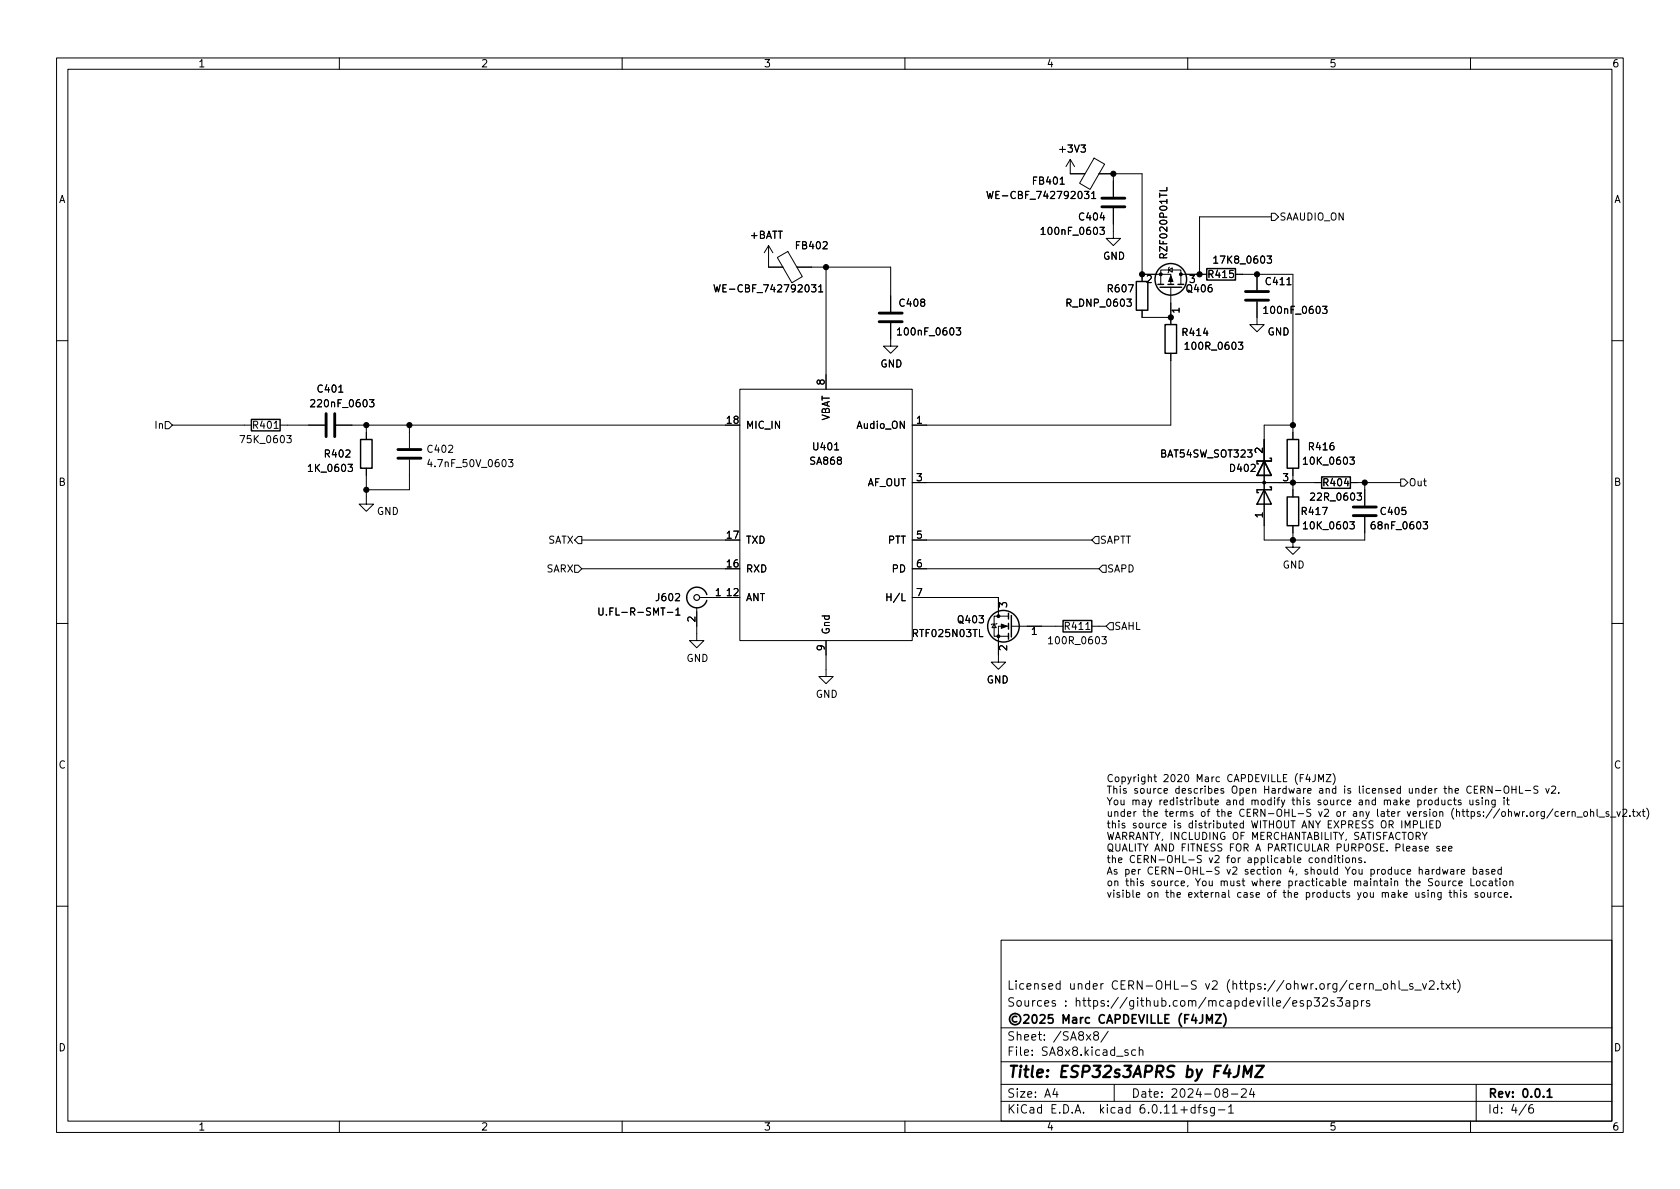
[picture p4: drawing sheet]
<svg xmlns="http://www.w3.org/2000/svg" width="297mm" height="210mm" viewBox="0 0 297 210" stroke-linecap="round" stroke-linejoin="round" font-family="sans-serif">
<g fill="none" stroke="#000" stroke-width=".18">
<path d="M10 10.2h277v190.1h-277zM12 12.2h273v186.1h-273zM60 10.2v2M110 10.2v2M160 10.2v2M210 10.2v2M260 10.2v2M187.4 32.6h.8M189.2 28.2v2.5h2.6M189.2 28.2l-.7 1.3M189.2 28.2l.8 1.3M191.1 25.6h.8l-.4 .5 .3 .1v.6l-.1 .1-.6-.1"/>
<path d="M191.7 33.8h.8l-.4 .5 .4 .1v.6l-.2 .1-.6-.1M193 34.2l.4-.4v1.3M193 35.1h.7M193.4 28l1.9 1-2.6 4.5-1.8-1.1zM194.3 30.7h7.6v19.1M194.8 37.6l-.3 .9h.8M196.8 36.8v5.4h1.3l-1.3 1.2-1.2-1.2h1.2M196.8 30.7v4.1M206.3 33.1v.6h-1.3M224.8 37.7h.6l.7 .6-.7 .7h-.6zM224.8 38.3h-12.7v10.2M135.9 43.4v3.8h2.5"/>
<path d="M135.9 43.4l.8 1.3M135.9 43.4l-.8 1.3M137.4 45.5l1.9-1 2.6 4.4-1.9 1.1zM140.9 47.2h16.6v7.9M143.5 50.4h.8l-.5 .4 .4 .2v.5l-.2 .1-.5-.1M144.7 50.7l.4-.3v1.2M144.7 51.6h.8M145.5 42.9l.5-.2 .3 .4-.8 .9h.8M146 47.2v21.6M157.5 57.1v4.1h1.2l-1.2 1.3-1.3-1.3h1.3M169.1 58h.8l-.5 .5 .4 .1v.5l-.2 .1-.5-.1M194.5 40.2h.8l-.5 .5 .4 .1v.5l-.2 .2-.5-.2"/>
<path d="M199.2 52.9h.8l-.4 .5 .4 .1v.5l-.2 .2-.6-.2M199.5 50.4h.9l-.6 1.2M201.9 48.5h5.1v1.8M201.9 54.9v1.2h5.1M202.8 48.8l.5-.1 .3 .4-.8 .9h.8M205.2 50.3v-2.6h3.6v2.6M206.6 47.7l.7-.3v.7zM206.8 47.2l-.2 .2v.7l-.1 .2M207 50.8v6.6M208.5 54.9h-1.3l.4 .3M208.8 48.5h4.6M210.4 48.7h.8l-.4 .5 .3 .1v.6l-.2 .1-.5-.1"/>
<path d="M213.1 58l-.3 .9h.8M218.4 48.5h10.2v29.2M222.2 53.3v4.1h1.3l-1.3 1.3-1.2-1.3h1.2M222.2 48.5v2.8M224 45.3h.8l-.4 .5 .4 .1v.5l-.2 .1-.6-.1M227.5 50.4h.8M233.8 54.2h.8l-.4 .4 .4 .2v.5l-.2 .1-.6-.1M10 60.2h2M29.2 74.5h.6l.7 .7-.7 .6h-.6zM30.5 75.2h13.9M48.5 75.8h.7M49.5 75.2h7.9"/>
<path d="M50.7 77h.8l-.4 .5 .3 .1v.6l-.1 .1-.6-.1M59.4 75.2h71.4M59.9 69.4h.7M64.8 75.2v2.5M65.3 70.7h.8l-.4 .5 .4 .1v.5l-.2 .1-.6-.1M72.4 75.2v4M130.8 68.8h30.5v44.5h-30.5zM147.6 79.6h.7M207 62.5v12.7h-45.7M219 60.5h.7l-.4 .5 .4 .1v.6l-.2 .1-.5-.1M228.6 75.2h-5.1v20.3h17.8v-4.1M285 60.2h2"/>
<path d="M61.5 82.1h.8l-.4 .5 .4 .1v.6l-.2 .1-.6-.1M64.8 82.8v6.3h1.2l-1.2 1.3-1.3-1.3h1.3M72.4 81.3v5.3h-7.6M88.9 81.4l.2-.1a.68 .68 0 0 1 .4 .6 .68 .68 0 0 1-.4 .6l-.2-.1-.1-.3zM89.9 81.3h.8l-.4 .4 .3 .2v.5l-.2 .1-.5-.1M101.6 99.9h.6l.7 .7-.7 .6h-.6zM102.2 94.9h.7v1.2h-.7l-.6-.6zM102.9 95.5h27.9M161.3 85.3h72.4M161.3 95.5h31.7M193.7 94.9h.6v1.2h-.6l-.7-.6zM194.9 99.9h.7v1.3h-.7l-.6-.6z"/>
<path d="M228.6 93v3.8h1.3l-1.3 1.2-1.3-1.2h1.3M228.6 82.8v5.1M233.8 89.7h.9l-.6 1.3M238 84.6l-.3 .9h.8M238.7 80.8h.8l-.5 .5 .4 .1v.6l-.2 .1-.5-.1M238.7 92.3h.8l-.5 .4 .4 .2v.5l-.2 .1-.5-.1M238.8 85.3h8.8M239.9 87.2h.8l-.4 .5 .4 .1v.5l-.2 .2-.6-.2M241.3 85.3v4.1M247.6 84.7h.7l.6 .6-.6 .7h-.7zM251.6 92.3h.8l-.4 .4 .3 .2v.5l-.1 .1-.6-.1M10 110.2h2"/>
<path d="M102.9 100.6h27.9M116.8 107.5h.8M118 108.3h1M119.4 105.1l.5-.1 .3 .3-.8 .9h.8M119.5 107.9l.4-.4v1.3M119.5 108.8h.7M123.2 107.4v5.9h1.3l-1.3 1.2-1.3-1.2h1.3M123.7 105.7h7.1M146 113.3v6.3h1.3l-1.3 1.3-1.2-1.3h1.2M159.5 105v1.2h.6M161.3 105.7h15.2v3.3M161.3 100.6h33"/>
<path d="M173.2 111.3v1.3h.6M175.8 110.4l.3 .6h-.7zM176.3 110.2l-.2 .2h-.7l-.1 .1M176.7 107.4v-.8l.5 .4 .1-.4h.6l.1 .2-.1 .6M178 114.2v.8l-.9-.8-.4 .2 .1 .5M178.3 110.7h-1.8v6.4h-1.2l1.2 1.3 1.3-1.3h-1.3M178.3 109h-2.5v3.5h2.5M178.8 110.7h9.2M182.5 111.3l.4-.4v1.3M192 111.3h.7M193 110.7h2.6M194.8 112.6h.8l-.4 .5 .3 .1v.5l-.1 .2-.6-.2"/>
<path d="M196.2 110.1h.6v1.3h-.6l-.6-.7zM285 110.2h2M204 137.4h.5M204.2 137v1l.3 .2M205.8 139.9l.6-.2v-.2l-.4-.1-.2 .2 .1 .6h.5M209.6 137h.1a.68 .68 0 0 1 .5 .6 .68 .68 0 0 1-.5 .6 .84 .84 0 0 1-.1-1.2zM216.3 139.5l-.3-.1-.1 .2v.2l.4 .1v.3h-.4M237.7 139v.1M237.7 139.4v.9M238.8 139.5l-.3-.1-.2 .2 .1 .2 .4 .1v.3h-.5M240.3 139v1.1l.2 .2M249.2 139.4v.8l.3 .1 .2-.1"/>
<path d="M255.3 139.4h.5M255.5 139v1.1l.3 .2M260.1 139.1a.6 .6 0 0 0-.8 .5 .6 .6 0 0 0 .6 .7l.2-.1M273.3 139.4l.3 .9 .3-.9M198.9 145.6h-.3l-.2 .1v.2l.5 .1v.3h-.5M200.9 143.5l-.4 .3M200.9 158.3l.6-.2v-.2l-.4-.1-.2 .2 .1 .6h.5M205.6 146l.6-.1-.1-.3h-.3l-.2 .1v.6h.5M210 156.6l-.1 .2M212.4 151.3h-.5l-.2 .1v.4l.6 .2 .1 .3-.2 .2h-.5M214 141.5h.5M214.2 141v1.1l.3 .2"/>
<path d="M214.8 141.9l.6-.1v-.3h-.4l-.2 .2 .1 .6h.5M215.6 153.4l-.5-.1-.3 .3 .1 .3 .6 .2v.4l-.2 .1-.5-.1M217.2 157.4v1.1l.2 .2M219.8 145.6h-.3l-.3 .2 .2 .5h.4M219.8 145.1v1.3M226.9 157.8h.4M227.9 155.8h.4l.2 .2-.1 .6h-.5M227.9 155.8v1.3M229.4 152.1l.6-.1-.1-.2-.3-.1-.2 .2 .1 .6h.4M231 157.9l.3-.1 .3 .3-.1 .5h-.5M231 157.8v1.3M231.2 153.8l-.3-.1-.2 .2 .1 .2 .4 .1v.3h-.5"/>
<path d="M231.8 143.2l-.5-.1-.3 .2 .2 .3 .5 .3v.3l-.2 .2-.5-.1M233.2 143.5l.3 .9 .3-.9M233.5 141.5h-.3l-.2 .2 .1 .1 .4 .2v.3h-.5M234.2 143.2l.5-.1 .2 .4-.8 .9h.8M236.5 143.6l.3-.1 .2 .3v.3l-.2 .3-.3-.1-.1-.2zM237.4 156.2l.6-.1-.1-.3h-.3l-.2 .2v.6h.5M237.9 153.3l.4 .7 .4-.7M239.3 143.6h.5l.1 .8M239.5 155.9l.2-.1h.3v.8M239.5 155.8v.8M239.9 143.8l-.5 .1-.1 .2 .1 .3 .5-.1M240 157.8l.3 .9"/>
<path d="M240.3 141.5h.5l.1 .8M240.7 157.8l-.5 1.2-.2 .1M240.9 141.8h-.4l-.2 .2 .2 .3h.4M241.3 152.4v.1M242.4 153.8l.4-.1 .2 .3-.1 .5h-.5M242.4 153.7v1.3M243.6 143.1v1.1l.1 .2M244.4 158l.2-.2 .3 .1v.8M244.4 157.8v.9M244.8 141.6l.1-.1h.3l.1 .8M244.8 141.5v.8M246.8 149.9l.6-.1 .1-.1v-.4l-.7-.1v1.3"/>
<path d="M248.5 155.8h.5M248.7 155.4v1.1l.3 .1M248.8 143.5l.3 .9 .3-.9M250.3 157.8l.1 .8 .3 .1 .2-.1M250.7 141.5h.4l.2 .2-.1 .6h-.5M250.7 141.5v1.2M250.9 157.8v.9M250.9 153.9l.2-.2 .3 .1 .1 .8M250.9 153.3v1.3M253.3 155.4h-.5l-.2 .1v.3l.6 .3 .1 .3-.3 .2h-.4M254.5 149.7h-.3l-.2 .1 .1 .2 .4 .1v.3h-.5M256.2 157.8h.5"/>
<path d="M256.4 157.4v1.1l.3 .2M257 142.9a1.46 1.46 0 0 0 0 1.9M259.9 141.5v.8h.3l.2-.1M260.1 155.4v1.2h.6M260.4 141.5v.8M260.5 153.8l.4-.1 .2 .3-.1 .5h-.5M260.5 153.3v1.3M261.3 157.9l-.3-.1-.2 .2 .1 .2 .4 .1v.3h-.5M265.9 141v.2M265.9 141.5v.8M266.4 141.5h.4M266.5 141v1.1l.3 .2"/>
<path d="M285.9 143.5l.3 .9 .3-.9M286.9 143.2l.5-.1 .2 .4-.7 .9h.7M288.2 144.2v.2M288.6 143.5h.5M288.8 143.1v1.1l.3 .2M289.4 143.5l.7 .9M290.1 143.5l-.7 .9M290.4 143.5h.4M290.5 143.1v1.1l.3 .2M291.1 142.9a1.46 1.46 0 0 1 0 1.9M10 160.2h2M177 166.3h108v32h-108z"/>
<path d="M186.6 177l-.4-.1-.2 .2 .1 .3 .5 .1v.4h-.6M187.4 174l-.4-.1-.3 .3v.4l.2 .3h.5M187.4 173.4v1.5M211.5 173.5l-.6-.1-.2 .2v.4l.7 .3 .1 .3-.3 .3h-.6M231.1 177l.5-.1 .3 .3v.4l-.2 .3h-.6M232.4 176.4h.9l-.5 .6 .4 .1v.7l-.2 .1h-.4l-.2-.1M233.9 176.6l.5-.2 .2 .2 .1 .3-.9 1h.9M235.9 177l-.4-.1-.2 .2 .1 .3 .5 .1v.4h-.6M236.4 176.4h1l-.5 .6 .4 .1v.7l-.2 .1h-.5l-.2-.1M238 177h.6v.9M238.6 177.3l-.5 .1a.29 .29 0 0 0-.2 .2 .29 .29 0 0 0 .2 .3h.5M239.4 177l.4-.1 .3 .3v.4l-.2 .3h-.5"/>
<path d="M239.4 176.9v1.5M240.7 176.9v1M241.1 176.9l-.2 .1-.2 .2M242.1 177l-.3-.1-.2 .2v.3l.5 .1v.4h-.5M250.1 175.1h1.2M251.5 173.9l.4 1 .3-1M252.7 173.6l.6-.2 .2 .2 .1 .3-1 1h1M254.2 174.8v.1M254.7 173.9h.6M254.9 173.4v1.3l.4 .2M255.7 173.9l.7 1M256.4 173.9l-.7 1"/>
<path d="M256.8 173.9h.6M257 173.4v1.3l.4 .2M257.7 173.2a1.72 1.72 0 0 1 0 2.3M285 160.2h2M60 198.3v2M110 198.3v2M160 198.3v2M177 194.8h108M177 191.8h108M177 187.8h108M177 181.8h108M182.5 186.5v.1"/>
<path d="M182.5 185.7v.1M184.6 183.8v.1M184.6 183v.1M195.9 182.4l-1.3 1.9M197 191.8v3M201.4 185.8l.2-.2 .4 .1 .1 .9M201.4 185.1v1.5M210 198.3v2M215.4 196.3h1.2M217.2 195.8l.4-.5v1.5M217.2 196.8h.9M217.7 193.5h1.2"/>
<path d="M219.5 192.7l.6-.2 .2 .2 .1 .3-1 1h1M221.3 192.5l-.4 1h1M221.6 193v1M260 198.3v2M261 191.8v6.5M271 195.3a.6 .6 0 0 0-.7 .7v.5l.1 .3h.5l.2-.1 .1-.5-.2-.2-.4-.1-.3 .3"/>
</g>
<g fill="none" stroke="#000" stroke-width=".3">
<path d="M179.8 179.8a.52 .52 0 0 0-.8 .4 .52 .52 0 0 0 .8 .4M181.1 179.6l.5-.2 .2 .2 .1 .3-.9 1h.9M182.6 179.6l.2-.2a.81 .81 0 0 1 .6 .7 .81 .81 0 0 1-.3 .8h-.1a.81 .81 0 0 1-.4-1.3zM183.9 179.6l.6-.2 .2 .2 .1 .3-1 1h1M186.1 179.4h-.7l-.1 .7 .3-.1 .5 .1 .1 .2-.1 .5-.2 .1-.6-.1M273.6 194h.8"/>
<circle cx="179.5" cy="180.2" r="1"/>
</g>
<g fill="none" stroke="#000" stroke-width=".25">
<path d="M200.9 49.8h2v5.1h-2zM204.7 50.3h1M205.1 50.8h3.8M206 57.4h2v5.1h-2zM206.5 50.3h1M208.3 50.3h1M213.4 47.5h5v2h-5zM44.4 74.2h5.1v2h-5.1zM63.8 77.7h2v5.1h-2zM227.6 77.7h2v5.1h-2zM223.5 86.6l1.3 2.5h-2.6zM223.5 81.5l1.3 2.6h-2.6z"/>
<path d="M224.5 86.1h.3v.5h-2.6v.5h.3M224.5 81h.3v.5h-2.6v.5h.3M227.6 87.9h2v5.1h-2zM233.7 84.3h5.1v2.1h-5.1zM125 105.2a1.81 1.81 0 0 0-2.8-1 1.81 1.81 0 0 0 0 2.9 1.81 1.81 0 0 0 2.8-.9M178.3 108.5v1M178.3 110.2v1M178.3 112v1M178.8 108.8v3.8M188 109.7h5v2.1h-5z"/>
<circle cx="207" cy="49.4" r="2.79"/>
<circle cx="177.4" cy="110.7" r="2.79"/>
</g>
<g fill="#000" stroke="#000" stroke-width=".18">
<path d="M207 48.8l.4 1h-.8zM177 110.4l1.1 .3-1.1 .4z"/>
<circle cx="196.8" cy="30.7" r=".46"/>
<circle cx="146" cy="47.2" r=".46"/>
<circle cx="201.9" cy="48.5" r=".46"/>
<circle cx="205.2" cy="48.5" r=".25"/>
<circle cx="207" cy="56.1" r=".46"/>
<circle cx="208.8" cy="48.5" r=".25"/>
<circle cx="212.1" cy="48.5" r=".46"/>
<circle cx="222.2" cy="48.5" r=".46"/>
<circle cx="64.8" cy="75.2" r=".46"/>
<circle cx="72.4" cy="75.2" r=".46"/>
<circle cx="228.6" cy="75.2" r=".46"/>
<circle cx="64.8" cy="86.6" r=".46"/>
<circle cx="223.5" cy="85.3" r=".25"/>
<circle cx="228.6" cy="85.3" r=".46"/>
<circle cx="228.6" cy="95.5" r=".46"/>
<circle cx="241.3" cy="85.3" r=".46"/>
<circle cx="176.5" cy="112.5" r=".25"/>
<circle cx="176.5" cy="109" r=".25"/>
</g>
<path d="M194.8 36.6h4.1M194.8 35h4.1M155.4 56.9h4.1M155.4 55.4h4.1M220.2 51.6h4.1M220.2 53.1h4.1M57.7 73.1v4.1M59.2 73.1v4.1M70.4 79.5h4M70.4 81h4M239.3 89.7h4M239.3 91.2h4" fill="none" stroke="#000" stroke-width=".51"/>
<circle cx="123.2" cy="105.7" r=".51" fill="none" stroke="#000" stroke-width=".2"/>
<g font-size="2.8">
<text x="178" y="191.2">Title:</text>
<text x="187.3" y="191.2">ESP32s3APRS</text>
<text x="209.8" y="191.2">by F4JMZ</text>
</g>
<g font-size="2.1">
<text x="178" y="178.5">Sources</text>
<text x="178" y="175.5">Licensed</text>
<text x="188.2" y="178.5">: https://github.com/mcapdeville/esp32s3aprs</text>
<text x="189" y="175.5">under</text>
<text x="196.6" y="175.5">CERN-OHL-S</text>
<text x="213.3" y="175.5">v2</text>
<text x="217.2" y="175.5">(https://ohwr.org/cern_ohl_s_v2.txt)</text>
<text x="178" y="184.5">Sheet:</text>
<text x="186.2" y="184.5">/SA8x8/</text>
<text x="187.7" y="181.5">Marc</text>
<text x="194.5" y="181.5">CAPDEVILLE (F4JMZ)</text>
<text x="178" y="187.2">File:</text>
<text x="184.4" y="187.2">SA8x8.kicad_sch</text>
<text x="178" y="197.4">KiCad</text>
<text x="178" y="194.6">Size:</text>
<text x="184.7" y="194.6">A4</text>
<text x="185.7" y="197.4">E.D.A.</text>
<text x="194.6" y="197.4">kicad</text>
<text x="200" y="194.6">Date:</text>
<text x="201.8" y="197.4">6.0.11+dfsg-1</text>
<text x="207" y="194.6">2024-08-24</text>
<text x="263" y="194.6">Rev:</text>
<text x="263" y="197.4">Id:</text>
<text x="267.1" y="197.4">4/6</text>
<text x="269.1" y="194.6">0.0.1</text>
</g>
<g font-size="1.8">
<text x="35" y="12.3">1</text>
<text x="85" y="12.3">2</text>
<text x="135" y="12.3">3</text>
<text x="185" y="12.3">4</text>
<text x="235" y="12.3">5</text>
<text x="285" y="12.3">6</text>
<text x="187" y="27.4">+3V3</text>
<text x="174.2" y="35.6">WE-CBF_742792031</text>
<text x="182.4" y="33">FB401</text>
<text x="10.4" y="36.3">A</text>
<text x="183.8" y="41.9">100nF_0603</text>
<text x="190.5" y="39.4">C404</text>
<text x="226.2" y="39.4">SAAUDIO_ON</text>
<text x="285.4" y="36.3">A</text>
<text x="132.5" y="42.6">+BATT</text>
<text x="140.4" y="44.5">FB402</text>
<text x="195" y="46.3">GND</text>
<text x="206.8" y="46" transform="rotate(-90 206.8 46)">RZF020P01TL</text>
<text x="214.3" y="47">17K8_0603</text>
<text x="126" y="52.1">WE-CBF_742792031</text>
<text x="195.6" y="52.1">R607</text>
<text x="209.5" y="52.1">Q406</text>
<text x="213.4" y="49.5">R415</text>
<text x="223.5" y="50.8">C411</text>
<text x="158.4" y="59.7">100nF_0603</text>
<text x="158.8" y="54.6">C408</text>
<text x="188.3" y="54.6">R_DNP_0603</text>
<text x="208.8" y="59.8">R414</text>
<text x="209.3" y="55.5" transform="rotate(-90 209.3 55.5)">1</text>
<text x="223.1" y="55.9">100nF_0603</text>
<text x="224" y="59.7">GND</text>
<text x="155.6" y="65.4">GND</text>
<text x="209.2" y="62.2">100R_0603</text>
<text x="55.9" y="69.8">C401</text>
<text x="145.8" y="68.2" transform="rotate(-90 145.8 68.2)">8</text>
<text x="27.2" y="76.2">In</text>
<text x="44.5" y="76.2">R401</text>
<text x="54.6" y="72.4">220nF_0603</text>
<text x="128.3" y="74.9">18</text>
<text x="131.8" y="76.2">MIC_IN</text>
<text x="147.1" y="74.4" transform="rotate(-90 147.1 74.4)">VBAT</text>
<text x="151.4" y="76.2">Audio_ON</text>
<text x="161.9" y="74.9">1</text>
<text x="42.2" y="78.7">75K_0603</text>
<text x="54.2" y="83.8">1K_0603</text>
<text x="57.2" y="81.3">R402</text>
<text x="75.3" y="80.4">C402</text>
<text x="75.3" y="83">4.7nF_50V_0603</text>
<text x="143" y="82.6">SA868</text>
<text x="143.5" y="80">U401</text>
<text x="205" y="81.3">BAT54SW_SOT323</text>
<text x="217.2" y="83.8">D402</text>
<text x="223.3" y="80.3" transform="rotate(-90 223.3 80.3)">2</text>
<text x="230.1" y="82.6">10K_0603</text>
<text x="231.1" y="80">R416</text>
<text x="10.3" y="86.3">B</text>
<text x="153.3" y="86.4">AF_OUT</text>
<text x="161.9" y="85.1">3</text>
<text x="226.6" y="85.1">3</text>
<text x="231.4" y="88.9">22R_0603</text>
<text x="233.7" y="86.4">R404</text>
<text x="249" y="86.4">Out</text>
<text x="285.3" y="86.3">B</text>
<text x="66.6" y="91.4">GND</text>
<text x="128.3" y="95.2">17</text>
<text x="161.9" y="95.2">5</text>
<text x="223.3" y="91.7" transform="rotate(-90 223.3 91.7)">1</text>
<text x="229.9" y="91.4">R417</text>
<text x="230.1" y="94">10K_0603</text>
<text x="242.1" y="94">68nF_0603</text>
<text x="243.9" y="91.4">C405</text>
<text x="96.6" y="101.6">SARX</text>
<text x="96.9" y="96.5">SATX</text>
<text x="128.3" y="100.3">16</text>
<text x="131.8" y="101.6">RXD</text>
<text x="131.8" y="96.5">TXD</text>
<text x="156.9" y="96.5">PTT</text>
<text x="157.6" y="101.6">PD</text>
<text x="161.9" y="100.3">6</text>
<text x="194.4" y="96.5">SAPTT</text>
<text x="195.7" y="101.6">SAPD</text>
<text x="226.7" y="100.9">GND</text>
<text x="115.7" y="106.7">J602</text>
<text x="126.3" y="105.4">1</text>
<text x="128.3" y="105.4">12</text>
<text x="131.8" y="106.7">ANT</text>
<text x="156.4" y="106.7">H/L</text>
<text x="161.9" y="105.4">7</text>
<text x="105.5" y="109.2">U.FL-R-SMT-1</text>
<text x="122.9" y="110.1" transform="rotate(-90 122.9 110.1)">2</text>
<text x="147.1" y="112.3" transform="rotate(-90 147.1 112.3)">Gnd</text>
<text x="161.1" y="113">RTF025N03TL</text>
<text x="169.1" y="110.6">Q403</text>
<text x="182.2" y="113">1</text>
<text x="188" y="111.8">R411</text>
<text x="197" y="111.8">SAHL</text>
<text x="121.3" y="117.4">GND</text>
<text x="145.8" y="115.2" transform="rotate(-90 145.8 115.2)">9</text>
<text x="185.1" y="114.3">100R_0603</text>
<text x="144.2" y="123.8">GND</text>
<text x="174.4" y="121.2">GND</text>
<text x="10.3" y="136.3">C</text>
<text x="285.3" y="136.3">C</text>
<text x="195.6" y="138.3">Copyright</text>
<text x="195.6" y="140.3">This</text>
<text x="195.6" y="142.4">You</text>
<text x="200.1" y="142.4">may</text>
<text x="200.4" y="140.3">source</text>
<text x="205" y="142.4">redistribute</text>
<text x="205.7" y="138.3">2020</text>
<text x="207.9" y="140.3">describes</text>
<text x="211.6" y="138.3">Marc</text>
<text x="217" y="142.4">and</text>
<text x="217.2" y="138.3">CAPDEVILLE (F4JMZ)</text>
<text x="218" y="140.3">Open</text>
<text x="221.6" y="142.4">modify</text>
<text x="223.8" y="140.3">Hardware</text>
<text x="229" y="142.4">this</text>
<text x="233.6" y="142.4">source</text>
<text x="233.7" y="140.3">and</text>
<text x="241" y="142.4">and</text>
<text x="241" y="140.3">licensed</text>
<text x="245.6" y="142.4">make</text>
<text x="250" y="140.3">under</text>
<text x="251.7" y="142.4">products</text>
<text x="256.5" y="140.3">the</text>
<text x="260.5" y="140.3">CERN-OHL-S</text>
<text x="261" y="142.4">using</text>
<text x="274.7" y="140.3">v2.</text>
<text x="195.6" y="144.4">under</text>
<text x="195.6" y="146.5">this</text>
<text x="195.6" y="148.5">WARRANTY, INCLUDING</text>
<text x="200.2" y="146.5">source</text>
<text x="202" y="144.4">the</text>
<text x="206.1" y="144.4">terms</text>
<text x="207.6" y="146.5">is</text>
<text x="210.4" y="146.5">distributed</text>
<text x="212.5" y="144.4">of</text>
<text x="215.5" y="144.4">the</text>
<text x="218" y="148.5">OF MERCHANTABILITY, SATISFACTORY</text>
<text x="219.6" y="144.4">CERN-OHL-S</text>
<text x="221.7" y="146.5">WITHOUT ANY EXPRESS OR IMPLIED</text>
<text x="237.1" y="144.4">or</text>
<text x="240.2" y="144.4">any</text>
<text x="244.5" y="144.4">later</text>
<text x="250.1" y="144.4">version</text>
<text x="258" y="144.4">(https://ohwr.org/cern_ohl_s_v2.txt)</text>
<text x="195.6" y="150.6">QUALITY AND FITNESS FOR A PARTICULAR PURPOSE.</text>
<text x="195.6" y="152.6">the</text>
<text x="195.6" y="154.6">As per</text>
<text x="199.7" y="152.6">CERN-OHL-S</text>
<text x="203" y="154.6">CERN-OHL-S</text>
<text x="213.8" y="152.6">v2</text>
<text x="217.1" y="154.6">v2</text>
<text x="217.1" y="152.6">for</text>
<text x="220.4" y="154.6">section</text>
<text x="220.9" y="152.6">applicable</text>
<text x="228.4" y="154.6">4,</text>
<text x="231.3" y="154.6">should</text>
<text x="231.9" y="152.6">conditions.</text>
<text x="238.7" y="154.6">You</text>
<text x="243.2" y="154.6">produce</text>
<text x="247.5" y="150.6">Please</text>
<text x="251.9" y="154.6">hardware</text>
<text x="254.9" y="150.6">see</text>
<text x="261.6" y="154.6">based</text>
<text x="195.6" y="156.7">on</text>
<text x="195.6" y="158.7">visible</text>
<text x="199" y="156.7">this</text>
<text x="202.8" y="158.7">on</text>
<text x="203.6" y="156.7">source,</text>
<text x="206.2" y="158.7">the</text>
<text x="210.3" y="158.7">external</text>
<text x="211.6" y="156.7">You</text>
<text x="216.1" y="156.7">must</text>
<text x="219.1" y="158.7">case</text>
<text x="221.9" y="156.7">where</text>
<text x="224.6" y="158.7">of</text>
<text x="227.6" y="158.7">the</text>
<text x="228.4" y="156.7">practicable</text>
<text x="231.7" y="158.7">products</text>
<text x="240.2" y="156.7">maintain</text>
<text x="241" y="158.7">you</text>
<text x="245.4" y="158.7">make</text>
<text x="249.5" y="156.7">the</text>
<text x="251.5" y="158.7">using</text>
<text x="253.6" y="156.7">Source</text>
<text x="257.7" y="158.7">this</text>
<text x="261.2" y="156.7">Location</text>
<text x="262.3" y="158.7">source.</text>
<text x="10.3" y="186.3">D</text>
<text x="285.3" y="186.3">D</text>
<text x="35" y="200.3">1</text>
<text x="85" y="200.3">2</text>
<text x="135" y="200.3">3</text>
<text x="185" y="200.3">4</text>
<text x="235" y="200.3">5</text>
<text x="285" y="200.3">6</text>
</g>
</svg>
